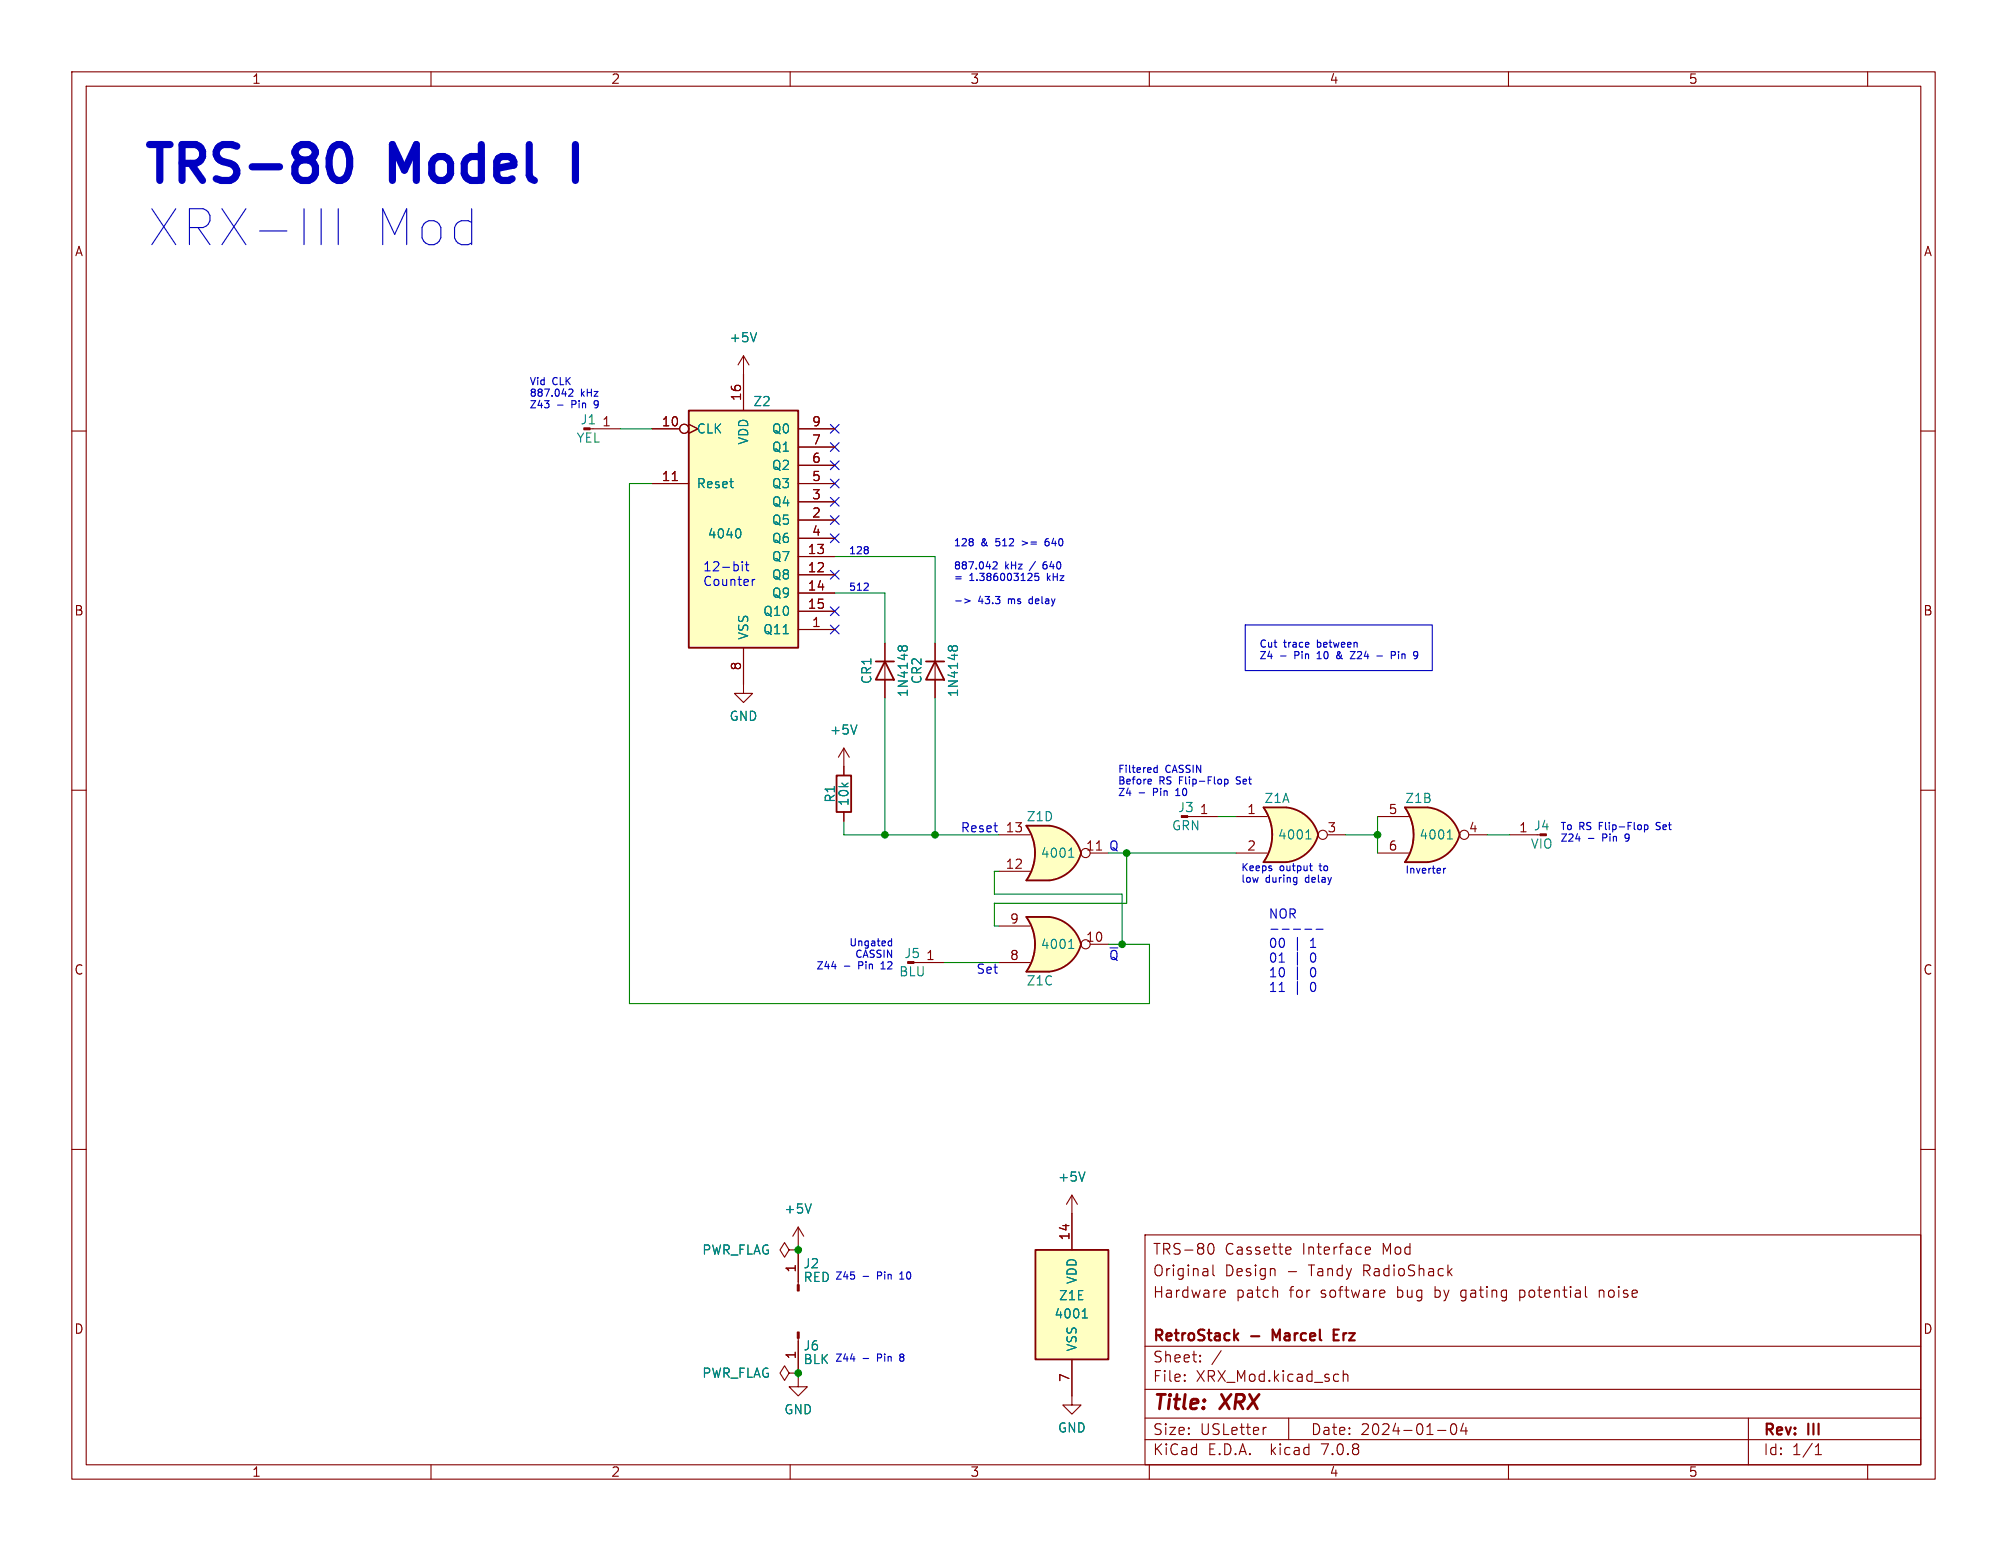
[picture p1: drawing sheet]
<svg xmlns="http://www.w3.org/2000/svg" width="279mm" height="216mm" viewBox="0 0 279 216" stroke-linecap="round" stroke-linejoin="round" font-family="sans-serif">
<path d="M0 0h279.4v215.9h-279.4z" fill="#fff" stroke="#fff" stroke-width=".14"/>
<g fill="none" stroke="#840000" stroke-width=".15">
<path d="M10 10h259.4v195.9h-259.4zM12 12h255.4v191.9h-255.4zM60 10v2M110 10v2M160 10v2M210 10v2M260 10v2M10 60h2M82.5 59.7h3.9M267.4 60h2M10 110h2M117.5 104.1v3.9"/>
<path d="M117.5 113v1.3M117.5 104.1l-.8 1.3M117.5 104.1l.7 1.3M165.7 113.7h3.8M267.4 110h2M127.6 134h3.8M10 160h2M267.4 160h2M159.4 171.9h108v32h-108zM168.2 173.4l.1-.2a.36 .36 0 0 1 .4-.1 .36 .36 0 0 1 .2 .3 .77 .77 0 0 1-.4 1.2l-.3-.3M168.9 176.1v1.3l.2 .2M170.1 179.6l.4 .1 .1 .2-.7 .2"/>
<path d="M177.6 179.6l.3 .2v.8M179.2 173.6l.4 .1 .1 .2-.7 .2M179.6 174.5l-.4 .1M190.1 174.4l.2 .2 .4-.1M190.1 173.8l.2-.2h.3l.2 .2v.1l-.7 .2M192.3 179.6l.4 .1 .1 .2-.7 .2M201.7 177l.4 .6M202.1 176.6l-.5 .6M211.6 179.6v1.5M211.7 179.6l-.1 .1M220.7 179.1v1.3l.2 .2M222.6 179.6v1"/>
<path d="M222.9 179.6l-.3 .1M159.4 197.4h108M159.4 193.4h108M159.4 187.4h108M164.9 192.1l.1 .1-.1 .1M164.9 192.1v.1v.1M164.9 191.4v.1M164.9 192.1v.2M164.9 191.4h.1l-.1 .1M167.1 189.4v.1v.1M167.1 189.4l-.1 .1 .1 .1M167.1 188.7v.1"/>
<path d="M167.1 189.4v.2M167.1 188.7h-.1l.1 .1M170 188l-1.3 1.9M170.5 180.5l-.4 .1M176.3 198.7l-.3 .1M179.4 197.4v3M187 190.8v1.5M187 191.4a.37 .37 0 0 1 .6 .1v.8M192.7 180.5l-.4 .1M200.1 199.1h1.2M202.1 198.3a.36 .36 0 0 1 .3-.1 .36 .36 0 0 1 .3 .3 .77 .77 0 0 1-.4 1.2 .91 .91 0 0 1-.2-1.4zM203.7 198.1l-.3 1.1h.9"/>
<path d="M204.1 198.7v1M211.6 180.5l.1 .1M243.4 197.4v6.5M60 203.9v2M110 203.9v2M159.4 200.4h108M160 203.9v2M210 203.9v2M252.7 202.5h.9M252.7 201.4l.4-.4v1.5M260 203.9v2"/>
</g>
<path d="M172 186l.4 .6M172.4 185.6l-.6 .5M177.7 186.1l-.5-1v1.5M185.7 185.8h.5M186.4 185.1h-.7v1.5h.7" fill="none" stroke="#840000" stroke-width=".3"/>
<path d="M116.5 108h2v5h-2z" fill="none" stroke="#840000" stroke-width=".25"/>
<path d="M119.3 100.9l-.4 1.3" fill="none" stroke="#008484" stroke-width=".15"/>
<path d="M146.1 114.9a5.2 5.2 0 0 1 4.4 3.8l-5 1.4z" fill="#ffffc2" stroke="#ffffc2" stroke-width=".14"/>
<path d="M142.9 114.9h3.1M142.9 122.6h3.1" fill="none" stroke="#ffffc2" stroke-width=".14"/>
<path d="M142.9 114.9h3.1v7.7h-3.1a6.6 6.6 0 0 0 0-7.7z" fill="#ffffc2"/>
<g fill="#ffffc2" stroke="#ffffc2" stroke-width=".14">
<path d="M145.5 117.4l5 1.3a5.1 5.1 0 0 1-4.4 3.9z"/>
<path d="M146.1 127.6a5.2 5.2 0 0 1 4.4 3.8l-5 1.4z"/>
</g>
<path d="M146 114.9h-3.1a6.6 6.6 0 0 1 0 7.7h3.1M146.1 114.9a5.2 5.2 0 0 1 4.4 3.8 5.1 5.1 0 0 1-4.4 3.9" fill="none" stroke="#840000" stroke-width=".25"/>
<path d="M146 114.9h-3.1a6.7 6.7 0 0 1 0 7.7h3.1" fill="none" stroke="#840000" stroke-width=".14"/>
<g fill="none" stroke="#840000" stroke-width=".15">
<path d="M139.1 116.2h4.3M151.8 118.7h2.5M152.6 118.3h.8M139.1 121.3h4.3M149.2 166.4l-.7 1.2M149.2 166.4v2.5M149.2 166.4l.8 1.2"/>
<circle cx="151.1" cy="118.7" r=".63"/>
</g>
<path d="M148.8 119.3h.7M148.9 118.4l.2-.3v1.2M151 163.1l-.4 1.3" fill="none" stroke="#008484" stroke-width=".15"/>
<path d="M142.9 127.6h3.1M142.9 135.3h3.1" fill="none" stroke="#ffffc2" stroke-width=".14"/>
<path d="M142.9 127.6h3.1v7.7h-3.1a6.6 6.6 0 0 0 0-7.7z" fill="#ffffc2"/>
<g fill="#ffffc2" stroke="#ffffc2" stroke-width=".14">
<path d="M145.5 130.1l5 1.3a5.1 5.1 0 0 1-4.4 3.9z"/>
<path d="M95.9 57.2h15.2v33h-15.2z"/>
<path d="M144.1 174h10.2v15.2h-10.2z"/>
<path d="M178.5 114.9l5 1.3a5.2 5.2 0 0 1-4.4 3.8z"/>
</g>
<path d="M95.9 57.2h15.2v33h-15.2zM121.9 92.1h2.6M123.2 92.1l1.3 2.5h-2.6zM128.9 92.1h2.5M130.2 92.1l1.2 2.5h-2.5zM146 127.6h-3.1a6.6 6.6 0 0 1 0 7.7h3.1M146.1 127.6a5.2 5.2 0 0 1 4.4 3.8 5.1 5.1 0 0 1-4.4 3.9M144.1 174h10.2v15.2h-10.2z" fill="none" stroke="#840000" stroke-width=".25"/>
<path d="M146 127.6h-3.1a6.7 6.7 0 0 1 0 7.7h3.1" fill="none" stroke="#840000" stroke-width=".14"/>
<g fill="none" stroke="#840000" stroke-width=".15">
<path d="M90.8 59.7h3.8M95.9 59.1l1.3 .6-1.3 .6M103.5 49.5l-.8 1.3M103.5 49.5v7.7M103.5 49.5l.8 1.3M111.1 59.7h5.1M90.8 67.3h5.1M93.6 66.9h.7M111.1 67.3h5.1M111.1 77.5h5.1M111.1 72.4h5.1M111.1 69.9h5.1"/>
<path d="M111.1 74.9h5.1M111.1 64.8h5.1M111.1 62.2h5.1M103.5 90.2v6.3h1.3l-1.3 1.3-1.3-1.3h1.3M111.1 87.6h5.1M111.1 80h5.1M111.1 82.6h5.1M111.1 85.1h5.1M123.2 89.5v7.7M130.2 89.5v7.7M139.1 134h4.3M139.1 128.9h4.3"/>
<path d="M151.8 131.4h2.5M111.1 170.8l-.7 1.3M111.1 170.8v2.6M111.1 170.8l.8 1.3M149.2 168.9v5.1M111.1 191.8v1.2h1.3l-1.3 1.3-1.2-1.3h1.2M149.2 189.2v5.1"/>
<circle cx="95.2" cy="59.7" r=".63"/>
<circle cx="151.1" cy="131.4" r=".63"/>
</g>
<g fill="none" stroke="#008484" stroke-width=".15">
<path d="M105.3 46.3l-.4 1.3M102.8 73.6a.79 .79 0 0 1 0 1.3M125.6 90.1l-.3-.2-.1 .1-.2 .1 .1 .4M125.6 90.1l.2-.2 .4 .1 .1 .1-.1 .4M125.6 90.4l-.1 .1M125.6 90.1v.3M125.6 90.4v.1M132.6 90.4l-.1 .1M132.6 90.1l-.3-.2-.2 .1-.1 .1 .1 .4M132.6 90.1l.2-.2 .4 .1 .1 .1-.1 .4M132.6 90.1v.3M132.6 90.4v.1"/>
<path d="M148.8 132h.7M148.9 131.1l.2-.3v1.2M112.9 167.6l-.4 1.3M150.7 183.5h.7M150.8 182.5l.2-.3v1.3"/>
</g>
<path d="M175.9 112.4h3.2M175.9 120h3.2" fill="none" stroke="#ffffc2" stroke-width=".14"/>
<path d="M175.9 112.4h3.2v7.6h-3.2a6.7 6.7 0 0 0 0-7.6z" fill="#ffffc2"/>
<g fill="#ffffc2" stroke="#ffffc2" stroke-width=".14">
<path d="M179.1 112.4a5.1 5.1 0 0 1 4.4 3.8l-5 1.3z"/>
<path d="M198.2 114.9l5 1.3a5.2 5.2 0 0 1-4.4 3.8z"/>
</g>
<path d="M179.1 112.4h-3.2a6.6 6.6 0 0 1 0 7.6h3.2M179.1 112.4a5.1 5.1 0 0 1 4.4 3.8 5.2 5.2 0 0 1-4.4 3.8" fill="none" stroke="#840000" stroke-width=".25"/>
<path d="M179.1 112.4h-3.2a6.6 6.6 0 0 1 0 7.6h3.2" fill="none" stroke="#840000" stroke-width=".14"/>
<g fill="none" stroke="#840000" stroke-width=".15">
<path d="M172.1 113.7h4.3M172.1 118.7h4.3M184.8 116.2h2.5M109.9 174l-.7-1-.6 1 .6 1 .7-1h1.2M111.1 174h.1M111.1 174.6v4.2M109.9 191.1l-.7-1-.6 1 .6 1.1 .7-1.1h1.2M111.1 191.1h.1M111.1 186.3v4.2M149.2 194.3v1.3h1.3l-1.3 1.3-1.2-1.3h1.2"/>
<circle cx="184.1" cy="116.2" r=".63"/>
</g>
<path d="M181.8 116.8h.7M181.9 115.8l.3-.3v1.3" fill="none" stroke="#008484" stroke-width=".15"/>
<g fill="#840000" stroke="#840000" stroke-width=".15">
<path d="M111 178.8h.3v.9h-.3z"/>
<path d="M111 185.4h.3v.9h-.3z"/>
</g>
<path d="M195.6 112.4h3.2M195.6 120h3.2" fill="none" stroke="#ffffc2" stroke-width=".14"/>
<path d="M195.6 112.4h3.2v7.6h-3.2a6.7 6.7 0 0 0 0-7.6z" fill="#ffffc2"/>
<path d="M198.8 112.4a5.1 5.1 0 0 1 4.4 3.8l-5 1.3z" fill="#ffffc2" stroke="#ffffc2" stroke-width=".14"/>
<path d="M198.8 112.4h-3.2a6.6 6.6 0 0 1 0 7.6h3.2M198.8 112.4a5.1 5.1 0 0 1 4.4 3.8 5.2 5.2 0 0 1-4.4 3.8" fill="none" stroke="#840000" stroke-width=".25"/>
<path d="M198.8 112.4h-3.2a6.6 6.6 0 0 1 0 7.6h3.2" fill="none" stroke="#840000" stroke-width=".14"/>
<g fill="none" stroke="#840000" stroke-width=".15">
<path d="M90.8 59.7h3.8M95.9 59.1l1.3 .6-1.3 .6M103.5 52.1v5.1M111.1 59.7h5.1M90.8 67.3h5.1M93.6 66.9h.7M111.1 67.3h5.1M111.1 77.5h5.1M111.1 72.4h5.1M111.1 69.9h5.1M111.1 74.9h5.1M111.1 64.8h5.1"/>
<path d="M111.1 62.2h5.1M103.5 90.2v5.1M111.1 87.6h5.1M111.1 80h5.1M111.1 82.6h5.1M111.1 85.1h5.1M123.2 89.5v2.6M123.2 94.6v2.6M130.2 89.5v2.6M130.2 94.6v2.6M117.5 106.7v1.3M117.5 113v1.3"/>
<path d="M191.8 113.7h4.3M191.8 118.7h4.3M204.5 116.2h2.5M210.2 116.2h3.8M111.1 174h.1M111.1 174.6v3.8M149.2 168.9v5.1M111.1 191.1h.1M111.1 186.7v3.8M149.2 189.2v5.1"/>
<circle cx="95.2" cy="59.7" r=".63"/>
<circle cx="203.8" cy="116.2" r=".63"/>
</g>
<g fill="none" stroke="#008484" stroke-width=".15">
<path d="M105.3 46.3l-.4 1.3M102.8 73.6a.79 .79 0 0 1 0 1.3M125.6 90.4l-.1 .1M125.6 90.1l-.3-.2-.1 .1-.2 .1 .1 .4M125.6 90.1l.2-.2 .4 .1 .1 .1-.1 .4M125.6 90.1v.3M125.6 90.4v.1M132.6 90.1l-.3-.2-.2 .1-.1 .1 .1 .4M132.6 90.1l.2-.2 .4 .1 .1 .1-.1 .4M132.6 90.4l-.1 .1M132.6 90.1v.3M132.6 90.4v.1"/>
<path d="M119.3 100.9l-.4 1.3M201.5 116.8h.7M201.6 115.8l.2-.3v1.3M112.9 167.6l-.4 1.3M151 163.1l-.4 1.3M150.7 183.5h.7M150.8 182.5l.2-.3v1.3"/>
</g>
<g fill="none" stroke="#0000c2" stroke-width=".15">
<path d="M44.7 29.1v5M47.1 29.1v5M79.3 54.2l-.1 .1M79.6 54.2l.2 .1-.1 .3-.6 .6h.7M82.8 55.8l-.1 .2 .1 .3M103.3 78.2v.1M103.3 78.6v.9M103.8 78.6h.4M103.9 78.2v1.1l.1 .1 .2 .1M120.8 76.2v.2M120.8 76.6v.4M135.4 75.1v.2"/>
<path d="M135.4 75.5v.4M138.2 78.3l.4-.1 .2 .3-.6 .7h.6M142.3 75.3l.8 .3-.8 .3M143.5 79.8l.2 .2-.1 .2-.5 .6h.6M144.6 79.8h-.5v.5l.1-.1h.3l.1 .2v.3l-.2 .1-.3-.1M145.2 78.4v.7M145.2 78.7v.1M145.9 75.4h-.3l-.1 .2M146 75h-.3a.67 .67 0 0 0 0 1h.2M104.7 80.7v.8M105.1 80.7h-.3l-.1 .2M120.3 82.2h.6"/>
<path d="M120.8 81.3v.3M133.1 83.6h.7M134.3 83.4l.8 .2-.8 .3M143.3 83.5v.4M173.4 87h26v6.3h-26zM183.4 91.7h.5M183.6 90.8l-.2 .2M186.4 90.7l-.2 .1 .2 .4M186.5 91l-.4 .4 .1 .2 .2 .1M188.6 90.7l-.6 1h.6M191.7 91.3h.8M193.7 91.2h.5l.1-.2-.1-.2-.5-.1v1"/>
<path d="M194.7 90.7v.1M194.7 91v.7M160 108.5h.2l.1 .2-.5 .1M160.2 109.1h-.2M161.1 106.5v1M161.1 106.9h-.3l-.2 .1 .1 .5h.4M163.7 110.7h.5M163.9 109.9l-.2 .1M170.5 108.5h.3l.2 .2-.1 .4h-.4M170.5 108.5v1M172.1 109.1h.1M172.2 108.2l-.1 .1 .1 .3"/>
<path d="M226.2 116.3l.1 .4M228.9 114.8v1M228.9 114.9l.3-.1 .2 .2-.1 .4h-.4M230.6 115.4l.1 .1M230.7 114.5l-.1 .2 .1 .2M115.8 134.5h.6M117.6 134.5h.7M122.6 134.9h.6M122.7 134.1l-.1 .1M123.7 131.6h.4M123.7 131h.4M124.1 130.7v1"/>
<path d="M176.9 129.4h1M178.1 133.9h.7M178.1 138h.7M178.5 129.4h1M180.1 129.4h.9M180.4 122.1l.1 .1M180.5 122.1v.9M180.5 122.8h-.1M180.6 130.5v1.8M180.6 132.5v1.9M180.6 134.6v1.8M180.6 136.6v1.8"/>
<path d="M181.6 129.4h1M182.3 120.5h.4M182.5 121.2h.2M183.2 129.4h1M201 120.9v.6M201.3 120.9l-.3 .2M125.3 178.1h.5M125.4 177.2l-.1 .1M125.3 188.6v.2M125.3 189v.4"/>
</g>
<path d="M45.8 22l.3-.9a1.21 1.21 0 0 1 1.1-1 1.21 1.21 0 0 1 1.2 1 3.9 3.9 0 0 1-.4 3.8 1.19 1.19 0 0 1-1.9-.7l-.3-1M80.1 20.1v5" fill="none" stroke="#0000c2" stroke-width="1"/>
<g fill="none" stroke="#008400" stroke-width=".15">
<path d="M86.4 59.7h4.4M90.8 67.3h-3.2v72.4h72.4v-8.3h-5.7M116.2 77.5h14v12M116.2 82.6h7v6.9M123.2 97.2v19M130.2 97.2v19M117.5 114.3v1.9h21.6M154.3 118.7h17.8M156.8 118.7v7h-18.4v3.2h.7M169.5 113.7h2.6M187.3 116.2h4.5M191.8 113.7v5"/>
<path d="M207 116.2h3.2M131.4 134h7.7M139.1 121.3h-.7v3.2h17.8v6.9M111.1 173.4v1.2M111.1 190.5v1.3"/>
</g>
<g fill="none" stroke="#000084" stroke-width=".15">
<path d="M115.6 59.1l1.2 1.2M116.8 59.1l-1.2 1.2M115.6 61.6l1.2 1.2M115.6 79.4l1.2 1.2M115.6 66.7l1.2 1.2M115.6 64.2l1.2 1.2M115.6 71.8l1.2 1.2M115.6 74.3l1.2 1.2M115.6 69.2l1.2 1.3M116.8 61.6l-1.2 1.2M116.8 79.4l-1.2 1.2M116.8 66.7l-1.2 1.2"/>
<path d="M116.8 64.2l-1.2 1.2M116.8 71.8l-1.2 1.2M116.8 74.3l-1.2 1.2M116.8 69.2l-1.2 1.3M115.6 87l1.2 1.2M115.6 84.5l1.2 1.2M116.8 87l-1.2 1.2M116.8 84.5l-1.2 1.2"/>
</g>
<g fill="#008400" stroke="#008400" stroke-width=".15">
<circle cx="156.8" cy="118.7" r=".46"/>
<circle cx="130.2" cy="116.2" r=".46"/>
<circle cx="156.2" cy="131.4" r=".46"/>
<circle cx="191.8" cy="116.2" r=".46"/>
<circle cx="123.2" cy="116.2" r=".46"/>
<circle cx="111.1" cy="174" r=".46"/>
<circle cx="111.1" cy="191.1" r=".46"/>
</g>
<g font-size="7" fill="#0000c2">
<text x="19.7" y="25.8">TRS-80</text>
<text x="54.8" y="25.8">Model</text>
<text x="20.3" y="34.7">XRX-III</text>
<text x="51.4" y="34.7">Mod</text>
</g>
<g font-size="2.8" fill="#840000">
<text x="160.4" y="196.8">Title:</text>
<text x="170.1" y="196.8">XRX</text>
</g>
<g font-size="2.1" fill="#840000">
<text x="160.4" y="177.9">Original</text>
<text x="160.4" y="174.9">TRS-80</text>
<text x="170.5" y="177.9">Design</text>
<text x="170.5" y="174.9">Cassette</text>
<text x="179.2" y="177.9">-</text>
<text x="181.4" y="174.9">Interface</text>
<text x="182.4" y="177.9">Tandy</text>
<text x="190" y="177.9">RadioShack</text>
<text x="192.6" y="174.9">Mod</text>
<text x="160.4" y="180.9">Hardware</text>
<text x="172.1" y="180.9">patch</text>
<text x="179.6" y="180.9">for</text>
<text x="184" y="180.9">software</text>
<text x="194.7" y="180.9">bug</text>
<text x="200.1" y="180.9">by</text>
<text x="203.9" y="180.9">gating</text>
<text x="212.2" y="180.9">potential</text>
<text x="223.4" y="180.9">noise</text>
<text x="160.4" y="189.9">Sheet:</text>
<text x="160.4" y="187.1">RetroStack</text>
<text x="174.2" y="187.1">-</text>
<text x="177.8" y="187.1">Marcel</text>
<text x="186.9" y="187.1">Erz</text>
<text x="160.4" y="192.6">File:</text>
<text x="166.5" y="192.6">XRX_Mod.kicad_sch</text>
<text x="160.4" y="202.8">KiCad</text>
<text x="160.4" y="200">Size:</text>
<text x="167.1" y="200">USLetter</text>
<text x="168.1" y="202.8">E.D.A.</text>
<text x="177" y="202.8">kicad</text>
<text x="182.4" y="200">Date:</text>
<text x="184.2" y="202.8">7.0.8</text>
<text x="189.4" y="200">2024-01-04</text>
<text x="245.4" y="200.2">Rev:</text>
<text x="245.4" y="202.8">Id:</text>
<text x="249.5" y="202.8">1/1</text>
<text x="251.8" y="200.2">III</text>
</g>
<g font-size="1.8" fill="#840000">
<text x="35" y="11.9">1</text>
<text x="85" y="11.9">2</text>
<text x="135" y="11.9">3</text>
<text x="185" y="11.9">4</text>
<text x="235" y="11.9">5</text>
<text x="10.3" y="35.9">A</text>
<text x="267.7" y="35.9">A</text>
<text x="83.7" y="59.4">1</text>
<text x="92" y="59.4">10</text>
<text x="103.3" y="55.9" transform="rotate(-90 103.3 55.9)">16</text>
<text x="113" y="59.4">9</text>
<text x="113" y="64.5">6</text>
<text x="113" y="62">7</text>
<text x="92" y="67.1">11</text>
<text x="113" y="69.6">3</text>
<text x="113" y="67.1">5</text>
<text x="112.4" y="77.2">13</text>
<text x="113" y="72.1">2</text>
<text x="113" y="74.7">4</text>
<text x="112.4" y="79.8">12</text>
<text x="112.4" y="82.3">14</text>
<text x="10.3" y="85.9">B</text>
<text x="112.4" y="84.8">15</text>
<text x="113" y="87.4">1</text>
<text x="267.7" y="85.9">B</text>
<text x="103.3" y="93.4" transform="rotate(-90 103.3 93.4)">8</text>
<text x="166.9" y="113.4">1</text>
<text x="173.5" y="113.4">1</text>
<text x="193.2" y="113.4">5</text>
<text x="139.9" y="116">13</text>
<text x="151.1" y="118.5">11</text>
<text x="173.5" y="118.5">2</text>
<text x="184.7" y="116">3</text>
<text x="193.2" y="118.5">6</text>
<text x="204.4" y="116">4</text>
<text x="139.9" y="121">12</text>
<text x="140.5" y="128.7">9</text>
<text x="151.1" y="131.2">10</text>
<text x="10.3" y="135.9">C</text>
<text x="128.8" y="133.7">1</text>
<text x="140.5" y="133.7">8</text>
<text x="267.7" y="135.9">C</text>
<text x="149" y="172.8" transform="rotate(-90 149 172.8)">14</text>
<text x="110.9" y="177.2" transform="rotate(-90 110.9 177.2)">1</text>
<text x="10.3" y="185.9">D</text>
<text x="267.7" y="185.9">D</text>
<text x="110.9" y="189.3" transform="rotate(-90 110.9 189.3)">1</text>
<text x="149" y="192.5" transform="rotate(-90 149 192.5)">7</text>
<text x="35" y="205.8">1</text>
<text x="85" y="205.8">2</text>
<text x="135" y="205.8">3</text>
<text x="185" y="205.8">4</text>
<text x="235" y="205.8">5</text>
</g>
<g font-size="1.8" fill="#008484">
<text x="101.5" y="47.9">+5V</text>
<text x="80.7" y="59.3">J1</text>
<text x="104.8" y="56.7">Z2</text>
<text x="80.2" y="61.8">YEL</text>
<text x="96.9" y="60.6">CLK</text>
<text x="104.4" y="62" transform="rotate(-90 104.4 62)">VDD</text>
<text x="107.4" y="65.6">Q2</text>
<text x="107.4" y="63.1">Q1</text>
<text x="107.4" y="60.6">Q0</text>
<text x="96.9" y="68.2">Reset</text>
<text x="107.4" y="70.7">Q4</text>
<text x="107.4" y="68.2">Q3</text>
<text x="98.4" y="75.2">4040</text>
<text x="107.4" y="73.3">Q5</text>
<text x="107.4" y="75.8">Q6</text>
<text x="107.4" y="80.9">Q8</text>
<text x="107.4" y="78.3">Q7</text>
<text x="107.4" y="83.4">Q9</text>
<text x="104.4" y="89.2" transform="rotate(-90 104.4 89.2)">VSS</text>
<text x="106.2" y="88.5">Q11</text>
<text x="106.2" y="86">Q10</text>
<text x="121.5" y="95.3" transform="rotate(-90 121.5 95.3)">CR1</text>
<text x="128.5" y="95.3" transform="rotate(-90 128.5 95.3)">CR2</text>
<text x="101.5" y="100.6">GND</text>
<text x="126.6" y="97.1" transform="rotate(-90 126.6 97.1)">1N4148</text>
<text x="133.6" y="97.1" transform="rotate(-90 133.6 97.1)">1N4148</text>
<text x="115.4" y="102.5">+5V</text>
<text x="116.4" y="111.8" transform="rotate(-90 116.4 111.8)">R1</text>
<text x="118.3" y="112.3" transform="rotate(-90 118.3 112.3)">10k</text>
<text x="163.9" y="113.3">J3</text>
<text x="175.9" y="112">Z1A</text>
<text x="195.5" y="112">Z1B</text>
<text x="142.8" y="114.5">Z1D</text>
<text x="144.8" y="119.6">4001</text>
<text x="163.1" y="115.8">GRN</text>
<text x="177.8" y="117.1">4001</text>
<text x="197.5" y="117.1">4001</text>
<text x="211.4" y="116">1 J4</text>
<text x="213" y="118.3">VIO</text>
<text x="125.1" y="136.1">BLU</text>
<text x="125.8" y="133.6">J5</text>
<text x="142.8" y="137.4">Z1C</text>
<text x="144.8" y="132.3">4001</text>
<text x="147.2" y="164.7">+5V</text>
<text x="109.1" y="169.1">+5V</text>
<text x="97.7" y="174.9">PWR_FLAG</text>
<text x="111.8" y="176.8">J2</text>
<text x="111.8" y="178.7">RED</text>
<text x="150.1" y="178.8" transform="rotate(-90 150.1 178.8)">VDD</text>
<text x="146.7" y="183.7">4001</text>
<text x="147.3" y="181.2">Z1E</text>
<text x="97.7" y="192">PWR_FLAG</text>
<text x="111.8" y="188.2">J6</text>
<text x="111.8" y="190.1">BLK</text>
<text x="150.1" y="188.2" transform="rotate(-90 150.1 188.2)">VSS</text>
<text x="109.1" y="197.1">GND</text>
<text x="147.2" y="199.6">GND</text>
</g>
<g font-size="1.8" fill="#0000c2">
<text x="97.8" y="79.6">12-bit</text>
<text x="97.8" y="81.7">Counter</text>
<text x="133.7" y="116">Reset</text>
<text x="154.3" y="118.5">Q</text>
<text x="176.5" y="128">NOR</text>
<text x="135.8" y="135.6">Set</text>
<text x="154.3" y="133.7">~{Q}</text>
<text x="176.5" y="132">00</text>
<text x="176.5" y="134.1">01</text>
<text x="176.5" y="136.1">10</text>
<text x="182.5" y="132">1</text>
<text x="182.5" y="134.1">0</text>
<text x="182.5" y="136.1">0</text>
<text x="176.5" y="138.2">11</text>
<text x="182.5" y="138.2">0</text>
</g>
<g font-size="1.4" fill="#0000c2">
<text x="73.7" y="53.7">Vid</text>
<text x="76.9" y="53.7">CLK</text>
<text x="73.7" y="55.3">887.042</text>
<text x="73.7" y="56.9">Z43</text>
<text x="77.5" y="56.9">-</text>
<text x="79.8" y="56.9">Pin</text>
<text x="80.9" y="55.3">kHz</text>
<text x="83.2" y="56.9">9</text>
<text x="118.1" y="77.2">128</text>
<text x="132.7" y="76.1">128</text>
<text x="136.6" y="76.1">&amp;</text>
<text x="138.8" y="76.1">512</text>
<text x="142.7" y="76.1">&gt;=</text>
<text x="146.2" y="76.1">640</text>
<text x="118.1" y="82.3">512</text>
<text x="132.7" y="79.3">887.042</text>
<text x="132.7" y="80.9">=</text>
<text x="135" y="80.9">1.386003125</text>
<text x="139.9" y="79.3">kHz</text>
<text x="143.6" y="79.3">/</text>
<text x="145.7" y="79.3">640</text>
<text x="146" y="80.9">kHz</text>
<text x="136.2" y="84.2">43.3</text>
<text x="140.6" y="84.2">ms</text>
<text x="143.7" y="84.2">delay</text>
<text x="175.3" y="90.2">Cut</text>
<text x="175.3" y="91.8">Z4</text>
<text x="178.2" y="91.8">-</text>
<text x="178.8" y="90.2">trace</text>
<text x="180.4" y="91.8">Pin</text>
<text x="183.6" y="90.2">between</text>
<text x="183.8" y="91.8">10</text>
<text x="186.8" y="91.8">&amp;</text>
<text x="189" y="91.8">Z24</text>
<text x="195.2" y="91.8">Pin</text>
<text x="155.6" y="107.7">Filtered</text>
<text x="162.3" y="107.7">CASSIN</text>
<text x="155.6" y="109.3">Before</text>
<text x="155.6" y="110.9">Z4</text>
<text x="158.5" y="110.9">-</text>
<text x="160.8" y="110.9">Pin</text>
<text x="161.4" y="109.3">RS</text>
<text x="164.2" y="110.9">10</text>
<text x="164.4" y="109.3">Flip-Flop</text>
<text x="172.6" y="109.3">Set</text>
<text x="217.2" y="115.6">To</text>
<text x="217.2" y="117.2">Z24</text>
<text x="219.9" y="115.6">RS</text>
<text x="221" y="117.2">-</text>
<text x="222.8" y="115.6">Flip-Flop</text>
<text x="223.3" y="117.2">Pin</text>
<text x="226.7" y="117.2">9</text>
<text x="231" y="115.6">Set</text>
<text x="172.7" y="121.3">Keeps</text>
<text x="172.7" y="122.9">low</text>
<text x="176.2" y="122.9">during</text>
<text x="178.2" y="121.3">output</text>
<text x="181.9" y="122.9">delay</text>
<text x="183.9" y="121.3">to</text>
<text x="195.6" y="121.7">Inverter</text>
<text x="118.1" y="131.8">Ungated</text>
<text x="113.5" y="135">Z44</text>
<text x="118.9" y="133.4">CASSIN</text>
<text x="119.7" y="135">Pin</text>
<text x="123.1" y="135">12</text>
<text x="116.2" y="178.2">Z45</text>
<text x="120.1" y="178.2">-</text>
<text x="122.3" y="178.2">Pin</text>
<text x="125.7" y="178.2">10</text>
<text x="116.2" y="189.6">Z44</text>
<text x="120.1" y="189.6">-</text>
<text x="122.3" y="189.6">Pin</text>
<text x="125.7" y="189.6">8</text>
</g>
</svg>
